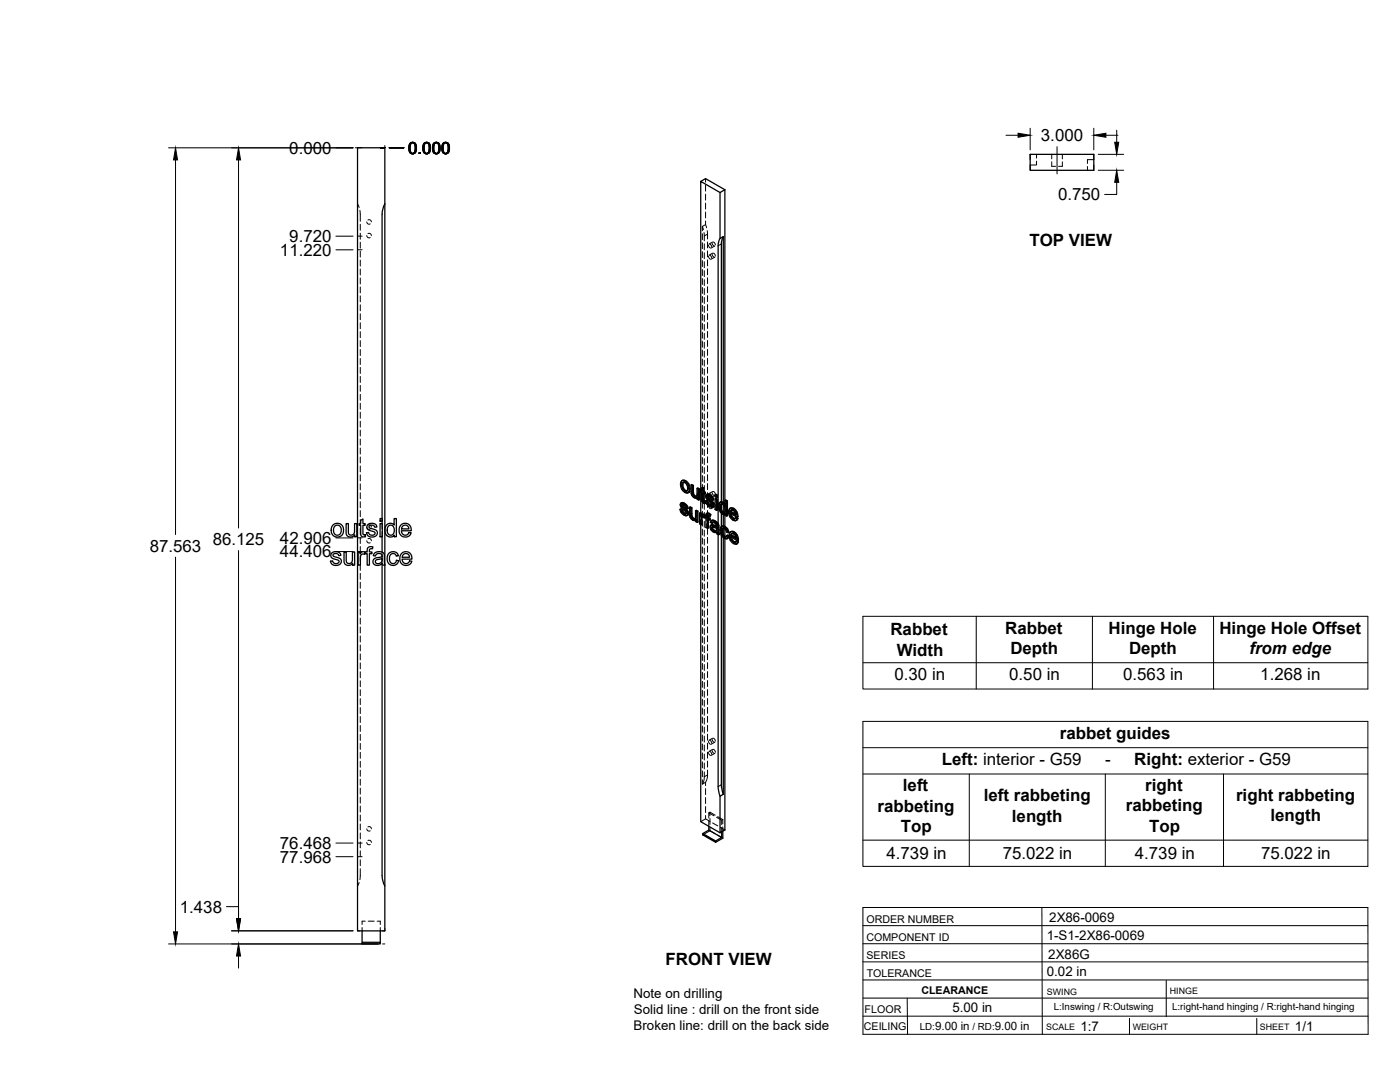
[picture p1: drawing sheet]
<svg xmlns="http://www.w3.org/2000/svg" width="559mm" height="432mm" viewBox="0 0 559 432" stroke-linecap="round" stroke-linejoin="round" font-family="sans-serif">
<!-- layer: Visible -->
<g fill="none" stroke="#000" stroke-width=".51">
<path d="M279.7 72.4l1.9-1.1 7.7 4.4M287.4 76.8l-7.7-4.4v123.1M289.3 75.7l-1.9 1.1v18.4l1.3-.8M289.3 75.7v125.3M411.2 61.6h25.4v6.4h-25.4zM152.5 85.5v121.4M153.6 81.4l-.7 1.7-.4 2.4M287.4 95.1l-.6 1.3-.2 1.7v110.8M287.9 97.3l-.1 103-.5 .2M288.7 94.4v106l-.9-.1-.6 .3-.4 1.7 .9 2.2 .9 .8 .8-.2v.6l.6 .3M288.7 94.4l-.6 1.3-.2 1.6M272.2 191.8l.8-.2 .7 .2z"/>
<path d="M272.2 191.8l-.5 .7-.1 .8 .5 1.9 1.6 1.5h.7l.5-.3M272.3 193.6l.3 1.5M272.6 195.1l.3-.2 .8 .8-.3 .2zM272.8 192.5l-.2 .9M272.9 194.9l-.3-1.5-.3 .1 .2-.8 .5-.2 .9 .6 .5 1.4-.2 1.4h-.8M273.4 192l1 1a1.92 1.92 0 0 1 1 2M273.7 195.7l.5 .2M273.7 191.8l1.2 1.3M274.6 193.3l.5 1.9 .3-.2-.2 1.2M275.1 195.2l-.2 1.2 .3-.2-.6 .5M275.8 193.5l.7 .4 .3-.2v3.2M276.5 193.9v3.1l.3-.1 .3 .6"/>
<path d="M276.5 197.1l.3 .6 .3-.2 .5 .4M276.8 197.7l.4 .4h.9l-.3 .1M276.8 193.7l-.7-.3-.3 .1v2.9l.3 1.1 .8 1a.97 .97 0 0 0 1.4 .1v.6l.5 .4M277.2 198.1l.6 .1M278.2 194.9l.6 .4 .4-.2v4.3l-.4 .2v-4.3M278.3 198.6l-.3 .2M279.2 195.1l-.7-.4-.3 .2v2.6l-.4 .7M279.7 196.3v8.4M280 195.5l-.5 .1v.6l.5 .3v3.3l.8 1h.8l-.1-.7-.6 .1M280 194.8l.9-.2v1.5M280.6 194.8v1.5l.3-.2 .6 .3M280.6 196.3l.6 .3 .3-.2v.6l-.3 .2v-.6"/>
<path d="M280.6 199.8l.7 .2M280.7 200l.8 .1M280.9 194.6l-.9 .2v1.1l-.5-.3M280.9 197v2.6M281.2 197.2l-.6-.4v2.9l.5 .1M281.6 199.9l.6 .2M282.1 197.3l1.3 .1M282.3 198.3l.1 .3 .3-.2 .2 .4M282.4 198.6l.2 .3a1.16 1.16 0 0 1 1.4 .8l.4 .4M282.4 197.2l-.4 .2M282.5 197.4l.6 .2 .3-.2 .7 .6M282.5 199.9l-.6-.2-.3 .2 .4 1.2 .9 .9a1.24 1.24 0 0 0 1.6 .2"/>
<path d="M282.6 198v.1M282.6 198.9l1.5 1.4 .3-.2 .4 .7M282.7 198.4l-.1-.3-.3 .2 .1-.2 1 .3 .5 1 .6 .2M282.8 197.2l-.9 .3-.2 .9 .4 .8 1.9 1.8-.2 .7M283.1 197.6l.7 .6 .3-.2 .5 .7M283.8 198.2l.5 .7 .3-.2 .2 .8-.3 .1-.2-.7M285.4 199.1l.3-.2 .7 .3-.4 .2zM285.4 197.4l.3-.2 .7 .4-.4 .2zM285.4 199.1v4.2l.6 .4M285.4 197.4v.8l.6 .4M286.4 199.2v4.3l-.4 .2v-4.3M286.4 197.6v.8l-.4 .2v-.8"/>
<path d="M289.4 199.7l.6 .3 .3-.1v5.9l-.3 .2v-6M290.3 199.9l-.6-.4-.3 .2v2.1l-.4-.7M133 209.4l1.7-.6 1.4 .5 .9 1.3v2.1l-.8 1.1-1.8 .5-1.5-.7-.7-1.6a2.9 2.9 0 0 1 .8-2.6zM133.5 210.1l.6-.4 .9-.1 .9 .7 .3 1.8-.8 1.3-1.2 .1-.8-.6-.3-1.5zM138.2 209h.8l.1 3.7a1.31 1.31 0 0 0 1.7 .7 1.31 1.31 0 0 0 .7-1.6v-2.8h.9v5.2h-.8v-.8a1.86 1.86 0 0 1-2.2 .9 1.86 1.86 0 0 1-1.2-2.1zM144 207.6l.9-.5v1.9h.9v.6h-.9v3.4l.2 .4h.7l.1 .8h-1.3l-.6-.6v-4h-.7v-.6h.7zM146.7 209.5l.9-.6h1.6a1.47 1.47 0 0 1 1.2 1.4l-.8 .1a1.17 1.17 0 0 0-1.2-.9 1.17 1.17 0 0 0-1.1 .9l.4 .4 2.1 .6a1.6 1.6 0 0 1 .7 2 1.6 1.6 0 0 1-2 .9l-1.5-.3-.7-1.4 .9-.1 .4 .8 .5 .3 1.3-.3a.73 .73 0 0 0 .3-.9 .73 .73 0 0 0-.9-.4l-1.1-.3a1.41 1.41 0 0 1-1-2.2zM151.7 209h.9v5.2h-.9zM151.7 206.9h.9v1.1h-.9zM152.5 208v1M152.5 214.2v6.1M154.2 209.6l1.2-.7a1.86 1.86 0 0 1 1.9 .7v-2.7h.9v7.3h-.8v-.6a2.17 2.17 0 0 1-2.7 .4 2.17 2.17 0 0 1-1.1-2.4z"/>
<path d="M154.9 210.1l.5-.4 .8-.1 1 .8 .2 1.8-.8 1.2-1.2 .1-.7-.9-.1-1.5zM160 209.6a2.46 2.46 0 0 1 2.9-.5 2.46 2.46 0 0 1 1.2 2.7h-3.9l.3 1 .8 .7a1.46 1.46 0 0 0 1.9-1l.9 .1-.5 1-.9 .6-1.5 .1-1.2-.7-.7-1.7 .1-1.1zM160.7 210l.6-.4 1 .1 .6 .5 .3 .9h-2.9zM271.4 203.3l.6 .2M271.9 200.7l1.3 .1M272 203.5l.4-.2 .2 .9-.3 .1zM272.1 201.7l.7 .5M272.2 202l.2 .4a1.49 1.49 0 0 1 1.6 .9l.3 .2M272.2 200.6l-.4 .2M272.3 204.3l.7 .7h.8M272.3 200.8l.6 .2 .3-.2 .8 .6M272.4 203.3l-.7-.2-.3 .2 .5 1.3 .8 .8a1.26 1.26 0 0 0 1.6 .2"/>
<path d="M272.4 202.4l1.5 1.3 .4-.2 .4 .7M272.5 201.4l-.1 .1M272.5 201.8l-.1-.3-.3 .2 .1-.2 1 .3 .5 1 .7 .3M272.6 204.2l.7 .6M272.6 200.6l-.8 .2-.3 .9 .4 .9 1.8 1.7 .2 .5-.3 .3M272.9 201l.7 .6 .4-.2 .5 .7M273 205l.6 .1M273.6 201.6l.5 .7 .4-.2 .2 .8-.3 .2-.3-.8M273.7 205.1h-.1M273.9 203.7l.4 .6 .4-.1 .1 .7M274.3 204.3l.2 .8 .3-.2-.2 .6M274.5 205.1l-.2 .5 .3-.1-.4 .3"/>
<path d="M275.2 202.4l.7 .4 .3-.2v3.2M275.9 202.8v3.1l.3-.1 .3 .6M275.9 206l.3 .6 .3-.2 .4 .4M276.2 206.6l.4 .4h.9M276.2 202.6l-.7-.3-.3 .1v3.1l.3 1.1 .8 .8a.97 .97 0 0 0 1.4 .1M276.6 207l.6 .2M277.5 207l-.3 .2M277.6 203.8l.7 .4 .3-.2v4.3l-.3 .2v-4.3M277.7 207.5v.7l.6 .3M277.7 207.6l-.2 .1M278.6 204l-.7-.4-.3 .2v2.7l-.4 .7M279.2 204.7l.6 .4 .3-.2v.5l.4-.2"/>
<path d="M279.7 209.3v118.6l7.7 4.4M279.8 205.1v.6l.7-.5 .4 .1M280 206.4l.2 2.8-.3 .2v-2.2M280.1 204.9l-.6-.3-.3 .1v4.3l.7 .4M280.2 205.4l.7-.1 .6 .4M280.3 206.1v.1M280.6 205.4l.6 .5M281 206.6l-.8-.5-.2 .3 .3-.2-.1 .8M281.2 206.5l.6 .3v3.7l.6 .4M281.2 206.5v-.4l-.2 .5M281.2 200.3l.1 .7M281.2 206.5l-.2 .1"/>
<path d="M282.2 204.9h.9l.6 .4M282.2 200.1l.3-.2 .3 .8-.3 .2zM282.4 206.6l.7 .4 .3-.2v.6l-.3 .2v-.6M282.5 204.7l-.5 .2M282.5 200.9l.7 .6h.8M282.7 207.3v3.4l-.3 .2v-3.8l.7 .5M282.7 205.7v.7M282.8 205.1l.6 .4 .3-.2-.4 .8 .1-.6M282.8 200.7l.7 .7M283.1 204.9l-.6-.2-.5 .3-.2 1.2-.6-.3 .6-.1M283.2 201.5l.6 .2M283.3 206.1a.45 .45 0 0 0-.5-.5 .45 .45 0 0 0-.4 .6v.4l.3-.2 .7 .4"/>
<path d="M283.9 209.6l.7-.2 1.4 .5M283.9 201.7h-.1M284.1 210.7l.2 .6 .3-.2 .6 .5M284.1 200.3l.4 .6 .3-.1 .2 .7M284.2 210.4l-.1 .3 .3-.2 .2 .6M284.2 209.4l-.5 .2M284.3 211.3l.5 .5h1h-1M284.3 210.3l-.1 .1M284.4 207.8l.8 .3 .3-.2 .8 .6M284.4 210.3l.8 .3a.72 .72 0 0 1 .8 .6 .72 .72 0 0 1-.5 .8M284.4 210.3l-.2 .1M284.4 210.3v.2"/>
<path d="M284.5 200.9l.2 .8 .3-.2-.2 .6M284.5 208.4l-.4 .5 .6-.5 1.1 .9a.48 .48 0 0 1 .1 .8 .48 .48 0 0 1-.7-.2l-.9-.3M284.6 209.4l-1 .3-.2 1 .6 1 1.2 .8a.63 .63 0 0 1 .7 0 .63 .63 0 0 1 .3 .5l.6 .4M284.7 201.7l-.2 .5 .3-.1-.5 .3M284.7 207.6l-.8 .2M285.2 208.1l.8 .6 .3-.2 .4 .5M285.5 207.9l-.8-.3-.9 .3-.3 .5 .6 .5M286 208.7l.4 .5 .3-.2 .2 .7M286.4 209.2l.2 .6 .3-.1 .1 2.9M286.6 209.8l.1 2.9 .3-.1 .1 .6-.3 .2-.1-.6M286.6 213.3v100.6l.8 3.8M287.4 202.4l.3 1.4"/>
<path d="M287.5 200.4h1.2l.6 .6M287.7 201.3h.7l.7 .8 .3 1.1-.2 1.4M287.7 201.3l-.3 1.1 .4-.2 .3 1.4M287.7 203.8l.4-.2 .7 .8-.5 .1zM287.8 201.2l-.1 .1M287.9 204.8v5.4l.6-.3M287.9 201.3v1.9M287.9 213.6v99.6M288 201.2l-.2 1M288.1 212l.3 1.4 .3-.2 .7 .8M288.2 210.1l.9 .2 .3-.2 1 1M288.4 213.4l.7 .8h.8"/>
<path d="M288.4 200.6l.6 .5h.4M288.4 204.6h.8M288.6 210.8l-.2 1M288.7 210.8v2.4l-.3-1.4-.3 .2 .4-1.2 .9 .4 .6 1.1 .6 .3M288.7 201.5v2.8M288.7 205.3v4.6M288.7 214.5v102.5M288.8 204.4l.4 .1M289.1 210.3l.9 .8a.88 .88 0 0 1 .7 .5 .88 .88 0 0 1-.1 1l-.5-1.3M289.3 214.9v116.3l-1.9 1.1v-14.6M289.3 202.6v1.7M289.3 205.2v4.9"/>
<path d="M289.3 211.1v2.9M289.4 210.1l-.9-.2-.7 .4-.3 .7v1.3l.9 2 1 .7h.7M289.4 205.1l-.2 .2M290 213.7l.7 .4M290.7 214.1l.3-.1-.2 .5-.7 .5zM291 214l-.6-.5-.7 .8-.6-.1M291.3 202.9h.9a1.88 1.88 0 0 1 1.9 1.3M291.5 212.3h.9a1.88 1.88 0 0 1 1.9 1.2M291.5 204.3l2.1 1.2-.5-1.4-.9-.6-.6 .3-.1 .5 .3-.2 1.7 1M291.7 213.6l2.1 1.2-.6-1.4-.8-.5h-.4l-.3 .7 .3-.1 1.7 .9M291.8 206.1l.8 .9 .8-.1M291.8 205.1l.3 .9"/>
<path d="M292 203.5l-.2 .6M292 214.4l.3 .9M292 215.5l.8 .8h.8M292.2 212.9l-.2 .6M292.5 203.1l1 .9a1.94 1.94 0 0 1 1.1 2.1M292.6 207l.6 .1M292.7 212.4l1.1 1a1.96 1.96 0 0 1 .9 2M292.8 216.3l.5 .2M292.9 202.9l-.9-.3-1 .6-.2 1.1 .2 1.4 .7 1.1 1.2 .9 .7 .1 .9-.9M293.1 212.2l-1-.2-.9 .7-.2 1.3 .3 1.2 .7 1.1 1.2 .8h.7l.8-.8M293.3 207l-.1 .1M293.5 216.4l-.2 .1"/>
<path d="M293.6 206.7l.6 .4M293.8 204.3l.4 1.9 .4-.1-.4 .1M293.8 216l.6 .5M293.9 213.7l.5 1.9 .3-.2-.3 .2M294.2 206.4l-2.8-1.5 .4 1.2 .3-.1 .8 .8M294.4 215.8l-2.8-1.6 .4 1.3 .3-.2 .8 .9M294.5 206.9l-.7 .8M294.5 206.9l-.6-.4-.7 .6M294.7 216.3l-.7 .8M294.7 216.3l-.6-.5-.8 .7M132.4 220.7l1.2-.5h1.1a1.53 1.53 0 0 1 1.4 1.4l-.9 .1a1.17 1.17 0 0 0-1.1-.9 1.17 1.17 0 0 0-1.2 .9l3.1 1.5a1.85 1.85 0 0 1-.4 2.1 1.85 1.85 0 0 1-2.2 .3l-1.1-.6-.4-1 .9-.2 .3 .8 .7 .3 1.2-.2a.81 .81 0 0 0 .2-1.1 .81 .81 0 0 0-1-.3l-1.2-.4a1.35 1.35 0 0 1-.6-2.2zM137.3 220.3h.9v2.9a1.31 1.31 0 0 0 1.3 1.7 1.31 1.31 0 0 0 1.2-1.8v-2.8h.9v5.2h-.8v-.7a1.86 1.86 0 0 1-2.3 .8 1.86 1.86 0 0 1-1.2-2.1z"/>
<path d="M143 220.3h.7v.8a1.26 1.26 0 0 1 2.1-.7l.8-.1v-1.2a1.56 1.56 0 0 1 2.2-.9l-.1 .8a.81 .81 0 0 0-.9 0 .81 .81 0 0 0-.4 .8v.5h1.1v.7h-1.1v4.5h-.8v-4.5h-.8v-.4l-.3 .7-.8-.2-.7 .5-.2 3.9h-.8zM149.5 220.8l.7-.5 1.2-.1 1.7 .5 .6 4.8h-.9l-.2-.6-1 .6-1.5 .1-.8-.4-.4-.7a1.74 1.74 0 0 1 2-2l.6-.1a.8 .8 0 0 0 1-.8 .8 .8 0 0 0-1.1-.7l-1.1 .2-.4 .8-.9-.1zM149.9 223.7l2.6-.8v.3a1.44 1.44 0 0 1-1 1.6 1.44 1.44 0 0 1-1.7-.7zM152.5 221.8v.4M152.5 222.9v.5M152.5 224.9v124.6M153.6 225.3v-166.3h-10.9v312.5h10.9v-146M155.2 220.9l1.2-.7 1.4 .1 .8 .6 .4 .9-.8 .2a1.44 1.44 0 0 0-1.9-1 1.44 1.44 0 0 0-.9 1.9l.4 1.4 .7 .6 1.1-.2 .6-1.1 .9 .1-.5 1.2a2.49 2.49 0 0 1-3.2 .2 2.49 2.49 0 0 1-.8-3.1zM160.3 220.9a2.46 2.46 0 0 1 2.9-.5 2.46 2.46 0 0 1 1.2 2.7h-3.9l.2 1 .8 .7a1.42 1.42 0 0 0 2-1l.9 .2-.5 .9-.9 .6-1.6 .1-1.1-.7-.6-.9-.1-1.1 .1-.9zM161 221.3l.6-.4 1 .1 .6 .4 .3 1h-3zM287.9 313.2l.8 3.8M288.7 317l-1.3 .7"/>
<path d="M282.9 329.8v1.5l-2.4 1.4v.5l5.1 2.9v-.5l-5.1-2.9M282.9 331.3l5.2 2.9-2.5 1.4M288.1 332v2.2M288.5 331.7v2.8l-2.9 1.6M152.5 349.5l.2 1.8 .9 2.3M144.5 371.5v5.2h7.3v-.7h-7.3M151.8 371.5v4.5"/>
</g>
<!-- layer: Hidden -->
<g fill="none" stroke="#000" stroke-width=".4">
<path d="M281.6 71.3v1.4M281.6 73.9v2.4M281.6 77.5v2.4M413.7 64.3v1.5h-2.5M413.7 61.6v1.5M419.8 64.6v1.8h1.5M419.8 61.6v1.8M424 64.6v1.8h-1.5M424 61.6v1.8M434 66.4v1.6M436.6 63.7h-2.6v1.5M142.7 81.4l.6 1.4"/>
<path d="M143.7 83.9l.1 4.4M143.8 89.5v2.4M143.8 93.1v2.4M143.8 96.6v2.4M146.4 94l.5 .8h.9M146.4 88.6l.5 .7h.9M146.9 93.2l.9 .1 .4 .7M146.9 87.8l.8-.1 .5 .9M280.4 90.4l.4 1.3M280.4 90.4v1.7M280.4 93.3v2.4M280.4 96.9v2.3"/>
<path d="M281 92.8l.1 3.3M281.1 97.3v2.4M281.6 88.2v1.4l.4 1.3M281.6 89.6l-1.2 .8M281.6 81v2.4M281.6 84.6v2.4M282.3 92.1l.1 3.3M282.4 96.6v2.3M282.8 97.8l.2 .7 .6 .5M283.3 97.4l.6 .6 .2 .6M284.2 97l.3 .7 .6 .5M284.4 96.6l-1.4 .8"/>
<path d="M284.7 96.6l.6 .4 .2 .7M285.3 98.1l-1.4 .9M143.8 100.2v2.4M143.8 103.8v2.4M143.8 107.4v2.3M143.8 110.9v2.4M143.8 114.5v2.4M143.8 118.1v2.4M280.4 100.4v2.4M280.4 104v2.4M280.4 107.6v2.4M280.4 111.1v2.4"/>
<path d="M280.4 114.7v2.4M280.4 118.3v2.4M281.1 100.9v2.4M281.1 104.4v2.4M281.1 108v2.4M281.1 111.6v2.4M281.1 115.2v2.3M281.1 118.7v2.4M282.4 100.1v2.4M282.4 103.7v2.4M282.4 107.3v2.4M282.4 110.8v2.4"/>
<path d="M282.4 114.4v2.4M282.4 118v2.4M282.8 102.3l.2 .7 .6 .5M283.3 101.8l.6 .6 .2 .6M284.2 101.5l.3 .6 .6 .5M284.4 101l-1.4 .9M284.7 101l.6 .4 .2 .8M285.3 102.6l-1.4 .8M143.8 121.6v2.4M143.8 125.2v2.4M143.8 128.8v2.4M143.8 132.4v2.3"/>
<path d="M143.8 135.9v2.4M143.8 139.5v2.4M280.4 121.9v2.3M280.4 125.4v2.4M280.4 129v2.4M280.4 132.6v2.4M280.4 136.1v2.4M280.4 139.7v2.4M281.1 122.3v2.4M281.1 125.9v2.3M281.1 129.5v2.3M281.1 133v2.4"/>
<path d="M281.1 136.6v2.4M282.4 121.6v2.4M282.4 125.1v2.4M282.4 128.7v2.4M282.4 132.3v2.4M282.4 135.8v2.4M282.4 139.4v2.4M143.8 143.1v2.4M143.8 146.6v2.4M143.8 150.2v2.4M143.8 153.8v2.4M143.8 157.4v2.3"/>
<path d="M280.4 143.3v2.4M280.4 146.9v2.3M280.4 150.4v2.4M280.4 154v2.4M280.4 157.6v2.4M281.1 140.2v2.3M281.1 143.7v2.4M281.1 147.3v2.4M281.1 150.9v2.4M281.1 154.5v2.3M281.1 158v2.4M282.4 143v2.4"/>
<path d="M282.4 146.6v2.3M282.4 150.1v2.4M282.4 153.7v2.4M282.4 157.3v2.4M143.8 160.9v2.4M143.8 164.5v2.4M143.8 168.1v2.4M143.8 171.7v2.3M143.8 175.2v2.4M143.8 178.8v2.4M280.4 161.2v2.3M280.4 164.7v2.4"/>
<path d="M280.4 168.3v2.4M280.4 171.9v2.3M280.4 175.5v2.3M280.4 179v2.4M281.1 161.6v2.4M281.1 165.2v2.4M281.1 168.7v2.4M281.1 172.3v2.4M281.1 175.9v2.4M281.1 179.5v2.3M282.4 160.9v2.3M282.4 164.4v2.4"/>
<path d="M282.4 168v2.4M282.4 171.6v2.3M282.4 175.2v2.3M282.4 178.7v2.4M143.8 182.4v2.3M143.8 185.9v2.4M143.8 189.5v2.4M143.8 193.1v2.4M143.8 196.7v2.3M271.9 193.1l.5 1.9-.3 .2M272.4 195l1.3 1.3-.3 .2M272.5 191.6l-.9 1.7"/>
<path d="M272.8 192.5l-.2 .1M272.9 192.4h.8l-.3 .2M273.7 192.4l.8 .9-.3 .2M273.7 196.3l.9 .3-.3 .2M274.5 195.8l-.3 .1M274.5 193.3l.3 1.4-.4 .2M274.8 194.7l-.1 .8-.5 .4M274.9 196.5l-.3 .1M276.1 193.4l.1 3.3-.3 .2M276.2 196.7l.2 .7-.3 .1M276.4 197.4l.4 .6-.3 .2M276.8 198l.6 .5-.3 .1"/>
<path d="M277.4 198.5l.8 .2 .4-.3-.3 .2M278.1 198.1h.1M278.3 198l-.4 .2M278.4 198.6h-.1M278.4 197.8l-.3 .3M278.5 194.7v2.8l-.4 .5M278.6 198.4v.7l-.3 .1M278.6 199.1l.6 .3M279.7 195.5v.8M279.8 196l.5 .3-.3 .2M279.8 195.5v.5l-.3 .2M280 195.5l.3 .2"/>
<path d="M280.3 196.3l.1 3.4-.4 .2M280.3 194.6v1.1l-.3 .2M280.4 199.7l.2 .5-.3 .1M280.4 182.6v2.4M280.4 186.2v2.3M280.4 189.7v2.4M280.4 193.3v2.4M280.4 196.9v2.4M280.6 196.8l.3-.2v.4M280.9 196.6l.6 .4M281.1 183v2.4M281.1 186.6v2.4"/>
<path d="M281.1 190.2v2.4M281.1 193.7v2.4M281.1 197.3v2.4M281.9 199.7l.5 1.3-.3 .2M282 197.8l.2 .7-.4 .2M282.1 197.4l-.4 .6M282.2 198.5l.4 .7-.4 .1M282.3 197.2l-.5 .4M282.4 182.3v2.4M282.4 185.9v2.3M282.4 189.4v2.4M282.4 193v2.4"/>
<path d="M282.4 196.6v2.4M282.5 198l.3-.2-.2 .2M282.6 199.2l1.6 1.5-.4 .2M282.7 197.9l-.3 .2M282.8 197.4l.2 .7 .6 .5M282.8 197.8l.6 .2-.3 .2M283.3 197l.6 .5 .2 .6M283.4 198l.6 .5-.3 .2M284 198.5l.2 .7-.3 .2M284.2 199.2l.6 .3M284.2 196.6l.3 .7 .6 .4M284.4 196.2l-1.4 .8"/>
<path d="M284.7 196.1l.6 .4 .2 .8M285.3 197.7l-1.4 .8M285.7 197.2v.9l-.3 .1M285.7 198.9v1.5M285.7 198.1l.7 .3M289.7 199.5v2.1l-.3 .2M143.8 200.2v2.4M143.8 203.8v2.4M143.8 207.4v2.4M143.8 210.9v2.4M143.8 214.5v2.4M143.8 218.1v2.4"/>
<path d="M146.4 215.8l.5 .8h.9M146.4 210.4l.5 .7h.9M146.9 215h.8l.5 .8M146.9 209.6l.8-.1 .5 .9M152.5 206.9v1.1M152.5 209v2M152.5 212.2v2M271.7 203.1l.5 1.3-.3 .2M271.8 201.3l.2 .6-.3 .2M271.9 200.8l-.4 .6M272 201.9l.4 .7-.3 .2M272.1 200.6l-.5 .4"/>
<path d="M272.2 204.4l1.1 1-.3 .1M272.3 201.4l.3-.1-.1 .1M272.4 202.6l1.6 1.5-.3 .2M272.6 201.3l-.4 .2M272.6 201.3l.6 .1-.3 .2M273.2 201.4l.6 .6-.3 .1M273.3 205.4l.8 .3-.3 .1M273.8 202l.3 .6-.4 .2M274 204.9l-.2 .1M274 204.1l.2 .5-.3 .2M274 204.9l-.3 .2 .3-.2M274.1 202.6l.6 .3"/>
<path d="M274.2 204.6l-.2 .3M274.5 205.6l-.4 .1M275.5 202.3l.1 3.3-.3 .2M275.6 205.6l.2 .7-.3 .2M275.8 206.3l.4 .6-.3 .2M276.2 206.9l.6 .5-.3 .2M276.8 207.4l.7 .2 .5-.3-.2 .2M277.5 207h.1M277.7 206.9l-.4 .2M277.8 206.7l-.3 .3M277.9 203.6v2.8l-.4 .5M278 207.3v.7l-.3 .2"/>
<path d="M278 208l.6 .3M279.5 207.3v1.6l-.3 .1M279.5 208.9l.7 .3M279.5 204.6v1.5M279.7 204.7v1.7M279.7 207.6v1.7M280.1 206.1l.8-.1-.3 .2M280.1 205.4v.1M280.2 206.1l.3-.2-.2 .2M280.4 200.4v2.4M280.4 204v2.4M280.4 207.6v2.4"/>
<path d="M280.4 211.2v2.4M280.4 214.7v2.4M280.4 218.3v2.4M280.4 205.2l-.6 .5M280.6 200.2l.6 .4-.4 .2M280.9 206l.4 .4M281.1 200.9v2.4M281.1 204.5v2.3M281.1 208v2.4M281.1 211.6v2.4M281.1 215.2v2.4M281.1 218.8v2.3"/>
<path d="M281.2 200.6l.4 .2M281.2 206.1l.3-.1-.2 .4M281.5 205.7v.1M281.5 206.3l.6 .3-.3 .2M281.5 206l-.2 .4M281.5 205.7l-.3 .3M281.8 205.8l.3 .2M282.1 209.1v1.2l-.3 .2M282.1 210.3l.6 .4M282.1 206.6v1.3M282.2 205l-.1 1-.3 .2M282.3 204.7l-.5 .4"/>
<path d="M282.4 201l1.1 1-.3 .1M282.4 207.1l.3-.2v.4M282.4 200.2v2.3M282.4 203.7v2.4M282.4 207.3v2.4M282.4 210.9v2.4M282.4 214.4v2.4M282.4 218v2.4M282.5 205.7l.4-.2-.2 .2M282.7 206.9l.7 .5M282.8 201.8l.2 .7 .6 .5M282.9 205.5l.4 .1-.4 .2"/>
<path d="M283.3 201.4l.6 .6 .2 .6M283.3 205.6l.3 .3M283.5 202l.8 .2-.3 .2M283.7 210.1l.4 1.1-.4 .2M283.8 209.6l-.4 .7M283.8 208.3l.7 .4M284 209.5l-.5 .3M284.1 211.2l.9 .9-.3 .2M284.1 201.5h-.1M284.1 207.7l-.6 .7M284.2 200.7l.1 .5-.3 .2M284.2 201.5l-.3 .2 .2-.2"/>
<path d="M284.2 207.6l-.4 .3M284.2 201l.3 .7 .6 .5M284.3 201.2l-.2 .3M284.4 208.4l.4-.1-.3 .1M284.4 200.6l-1.4 .8M284.5 210.2l.2-.1zM284.5 210.2l-.2 .1M284.6 210.1l-.4 .2M284.6 202.2h-.3M284.7 200.6l.6 .4 .2 .8M284.7 210.1l1.6 .5-.3 .2M284.8 208.3l.6 .1-.3 .2"/>
<path d="M285 212.1l.7 .2-.3 .2M285.3 202.2l-1.4 .8M285.4 208.4l.7 .7-.3 .2M285.7 212.3h.7l-.4 .1M285.7 201.6v1.6l-.3 .1M285.7 203.2l.7 .3M286 209.9l.3 .1M286 211.7l-.3 .2M286.1 209.1l.2 .7-.3 .2M286.2 211.5l-.4 .3M286.3 210.6l-.1 .9-.3 .2M286.3 209.8l-.3 .4"/>
<path d="M286.4 212.3l.1 .6-.3 .1M286.5 212.9l.6 .3M286.6 208.9v1.6M286.6 211.7v1.6M287.1 201.8l.2 1.3-.3 .2M287.3 200.7l-.2 1.1-.3 .2M287.3 203.1l.6 1.1-.3 .2M287.6 200.4l-.6 .5M287.7 211.4l.5 2-.3 .2M287.9 204.2l.8 .8-.3 .1M287.9 210.3l-.2 1.1-.3 .2M287.9 200.3v1"/>
<path d="M287.9 203.2v1.6M287.9 210.2v3.4M288 201.1h.7l-.3 .2M288 201.1l-.2 .1M288 201.1v.1M288.1 201.1l-.3 .1M288.2 213.4l1.2 1.3-.3 .1M288.2 210l-.6 .5M288.6 210.8l-.2 .1M288.7 210.7l.8 .1-.4 .1M288.7 200.5v1M288.7 204.3v1"/>
<path d="M288.7 209.9v.9M288.7 213.2v1.3M288.7 205l.7 .1 .4-.2-.4 .2M288.7 201.1l.8 .8-.4 .2M289.3 201v1.6M289.3 204.3v.9M289.3 210.1v1M289.3 214v.9M289.4 201.1l.3 .5M289.4 214.7l1.1 .1M289.5 210.8l.5 .5-.3 .2M289.5 201.9l.3 1.5-.4 .2"/>
<path d="M289.5 205.1h-.1M289.8 203.4l-.2 .8-.4 .3 .3-.1M289.8 204.9v.6l-.4 .2M289.8 205.5l.5 .3M290 211.3l.3 .8-.3 .2M290 214.1l-.1 .1M290.3 212.1l.6 .3M290.4 213.5l-.7 .8M291.1 204.1l.5 1.9-.3 .2M291.3 213.5l.5 1.9-.3 .2M291.4 204.9l.4-.2v.4M291.6 206l1.3 1.4-.3 .2"/>
<path d="M291.6 202.7l-.8 1.6M291.6 214.2l.4-.2v.4M291.8 204.7l2.7 1.6M291.8 215.4l1.3 1.3-.3 .2M291.8 212.1l-.8 1.6M292 214l2.7 1.6M292 203.5l-.2 .1M292.1 203.4l.8 .1-.4 .1M292.2 212.9h-.2M292.3 212.7l.8 .1-.4 .2M292.9 203.5l.7 .8-.3 .2M292.9 207.4l1.1 .2-.4 .2"/>
<path d="M293.1 212.8l.7 .9-.3 .2M293.1 216.7l1.1 .3-.4 .2M293.4 206.9h.1M293.5 205.1l.4 .2M293.6 206.9l-.3 .1 .2-.1M293.6 216.3h.1M293.6 204.3l.3 1-.3 .2M293.7 214.4l.4 .3M293.8 216.2l-.3 .2 .2-.1M293.8 213.7l.3 1-.3 .1M293.9 206.5l-.4 .4M294.1 215.8l-.4 .5"/>
<path d="M294.1 207.5l-.1 .1M294.3 216.9l-.1 .1M143.8 221.7v2.3M143.8 225.2v2.4M143.8 228.8v2.4M143.8 232.4v2.4M143.8 235.9v2.4M143.8 239.5v2.4M152.5 220.3v1.5M152.5 222.2v.7M152.5 223.4v1.5M153.6 225.3v.2"/>
<path d="M280.4 221.9v2.4M280.4 225.4v2.4M280.4 229v2.4M280.4 232.6v2.4M280.4 236.2v2.3M280.4 239.7v2.4M281.1 222.3v2.4M281.1 225.9v2.4M281.1 229.5v2.3M281.1 233v2.4M281.1 236.6v2.4M282.4 221.6v2.4"/>
<path d="M282.4 225.1v2.4M282.4 228.7v2.4M282.4 232.3v2.4M282.4 235.9v2.4M282.4 239.4v2.4M143.8 243.1v2.4M143.8 246.7v2.3M143.8 250.2v2.4M143.8 253.8v2.4M143.8 257.4v2.4M280.4 243.3v2.4M280.4 246.9v2.4"/>
<path d="M280.4 250.5v2.3M280.4 254v2.4M280.4 257.6v2.4M281.1 240.2v2.4M281.1 243.8v2.3M281.1 247.3v2.4M281.1 250.9v2.4M281.1 254.5v2.4M281.1 258v2.4M282.4 243v2.4M282.4 246.6v2.4M282.4 250.2v2.3"/>
<path d="M282.4 253.7v2.4M282.4 257.3v2.4M143.8 261v2.3M143.8 264.5v2.4M143.8 268.1v2.4M143.8 271.7v2.3M143.8 275.3v2.3M143.8 278.8v2.4M280.4 261.2v2.3M280.4 264.8v2.3M280.4 268.3v2.4M280.4 271.9v2.4"/>
<path d="M280.4 275.5v2.3M280.4 279v2.4M281.1 261.6v2.4M281.1 265.2v2.4M281.1 268.8v2.3M281.1 272.3v2.4M281.1 275.9v2.4M281.1 279.5v2.4M282.4 260.9v2.3M282.4 264.5v2.3M282.4 268v2.4M282.4 271.6v2.4"/>
<path d="M282.4 275.2v2.3M282.4 278.7v2.4M143.8 282.4v2.4M143.8 286v2.3M143.8 289.5v2.4M143.8 293.1v2.4M143.8 296.7v2.4M280.4 282.6v2.4M280.4 286.2v2.4M280.4 289.8v2.3M280.4 293.3v2.4M280.4 296.9v2.4"/>
<path d="M281.1 283v2.4M281.1 286.6v2.4M281.1 290.2v2.4M281.1 293.8v2.3M281.1 297.3v2.4M282.4 282.3v2.4M282.4 285.9v2.4M282.4 289.5v2.3M282.4 293v2.4M282.4 296.6v2.4M282.8 295.8l.2 .7 .6 .5M283.3 295.4l.6 .6 .2 .6"/>
<path d="M283.3 299.8l.6 .6 .2 .6M284.2 295l.3 .7 .6 .5M284.2 299.5l.3 .7 .6 .5M284.4 294.6l-1.4 .8M284.4 299l-1.4 .9M284.7 294.6l.6 .4 .2 .8M284.7 299l.6 .4 .2 .8M285.3 296.2l-1.4 .8M143.8 300.2v2.4M143.8 303.8v2.4M143.8 307.4v2.4M143.8 311v2.4"/>
<path d="M143.8 314.5v2.4M143.8 318.1v2.4M280.4 311.2v1.7l1.2-.7M280.4 300.5v2.4M280.4 304v2.4M280.4 307.6v2.4M281.1 308.1l-.1 3-.6 1.8M281.1 300.9v2.4M281.1 304.5v2.4M281.6 312.2v1.3M281.6 314.7v2.4M281.6 318.3v2.4"/>
<path d="M282.4 307.3l-.1 3.1-.7 1.8M282.4 300.2v2.4M282.4 303.7v2.4M282.8 300.3l.2 .7 .6 .5M285.3 300.6l-1.4 .9M143.8 321.7v2.4M143.8 325.2v2.4M143.8 328.8v2.4M143.8 332.4v2.4M143.8 336v2.3M143.8 339.5v2.4M146.4 330.8l.5 .8h.9"/>
<path d="M146.4 336.2l.5 .8h.9M146.9 330l.8-.1 .5 .9M146.9 335.4h.8l.5 .8M281.6 325.4v1.4l1.8 1M281.6 321.9v2.4M281.6 326.8l-1.9 1.1M282.9 327.7v2.1M282.9 324.4l2.1 1.2M283.4 325.5v-1.4l-.5 .3v2.1M283.4 331.5l-2.9 1.7M283.4 326.6v2.4M283.4 330.2v1.3"/>
<path d="M283.4 324.1l2 1.2M283.4 331.5l2 1.2M284.4 328.4l2.1 1.2M286 326.2l2.1 1.1 .4-.2M286.4 325.9l2.1 1.2M286.4 333.3l2.1 1.2M287.5 330.2l1.8 1M288.1 327.3v1.8M288.1 330.2v1.8M288.5 327.1v1.7M288.5 330v1.7M143.3 352.2l-.6 1.4"/>
<path d="M143.8 346.7l-.1 4.3M143.8 343.1v2.4M144.5 370.2v1.3M145.8 367.6h-1.3v1.4M147 367.6h2.4M150.5 367.6h1.3v1.4M151.8 370.2v1.3"/>
</g>
<!-- layer: Reference -->
<g fill="none" stroke="#000" stroke-width=".4">
<path d="M141.8 59h.9v.9M142.7 59h1.8M151.8 59h1.8M153.6 58.1v.9h-.9M411.2 61.6v2.1M411.2 65.8v2.2M436.6 61.6v2.1M436.6 65.8v2.2M142.7 99.7h1.8M142.7 94.2h1.8M142.7 214.7h1.8M142.7 220.1h1.8"/>
<path d="M142.7 336.4h1.8M142.7 341.9h1.8M142.7 370.6v.9h.9M152.7 376.7h.9M153.6 370.6v.9h-.9"/>
</g>
<!-- layer: Visible Narrow -->
<path d="M287.9 97.3l-1.3 .8M276.8 196.1l-.3 .2M280.9 199.2l-.3 .1M283.5 199.3l-.3 .2M273.3 202.7l-.3 .2M276.2 205l-.3 .2M282.7 206l-.3 .2M285.2 209.6l-.3 .2M287 210.4l-.4 .1M287 211.3l-.4 .2M287.9 313.2l-1.3 .7" fill="none" stroke="#000" stroke-width=".4"/>
<!-- layer: Hidden Narrow -->
<path d="M282.4 93.4l-1.3 .8M276.1 196l-.3 .2M278.5 197l-.3 .2M280.3 198.8l-.3 .1M273.3 203.5l-.3 .1M275.5 204.9l-.3 .2M277.9 205.9l-.3 .2M282.1 205.6l-.3 .2M283.5 200.1l-.3 .1M285.3 210.3l-.3 .2M286.3 210.9l-.3 .2M282.4 309.3l-1.3 .7" fill="none" stroke="#000" stroke-width=".4"/>
<!-- layer: Titleblock -->
<path d="M344.4 362.2h201.6l.1 50.6h-201.7zM344.4 376.6h201.6M344.4 369.4h201.6M415.9 362.2l.1 50.6M344.4 383.9h201.6M344.4 398.3h201.6M344.4 391.1h201.6M362.1 398.3l.1 14.4M465.5 391.3v14.4M344.4 405.5h201.7M450.8 406.4v6.4M501.6 406.4v6.4" fill="none" stroke="#000" stroke-width=".4"/>
<!-- layer: Custom Tables -->
<path d="M344.4 246h201.6v29h-201.6zM389.7 246v29M436 246v29M484.4 246v29M344.4 264.5h201.6M344.4 287.9h201.6v57.9h-201.6zM344.4 298.4h201.6M344.4 308.9h201.6M386.9 308.9v36.9M441.2 308.9v36.9M488.4 308.9v36.9M344.4 335.3h201.6" fill="none" stroke="#000" stroke-width=".4"/>
<!-- layer: FD_Dimensions -->
<g fill="none" stroke="#000" stroke-width=".4">
<path d="M67.3 59h73.6M155.4 59h5.8M401.5 54h4.9M411.2 51.2v8.6M436.6 51.2v8.6M441.4 54h4.8M445.7 51.9v4.9M70.1 63.8v149.5M95.2 63.8v146.9M438.4 61.6h10.1M438.4 67.9h10.1M445.7 72.8v4.8h-4.8"/>
<path d="M134.1 99.7h6.8M134.1 94.3h6.8M95.2 219.7v146.9M134.1 214.7h6.8M70.1 222.3v149.6M134.1 220.1h6.8M134.1 336.4h6.8M134.1 341.9h6.8M67.3 376.7h83.6M90.4 361.8h4.8M92.4 371.5h48.5M95.2 381.5v4.9"/>
</g>
<path d="M406.4 53.2l4.8 .8-4.8 .8zM436.6 54l4.8-.8v1.6zM444.9 56.8h1.6l-.8 4.8zM70.1 59l.8 4.8h-1.6zM95.2 59l.8 4.8h-1.6zM445.7 67.9l.8 4.9h-1.6zM69.3 371.9h1.6l-.8 4.8zM94.4 366.6h1.6l-.8 4.9zM95.2 376.7l.8 4.8h-1.6z" fill="#000" stroke="#000" stroke-width=".4"/>
<!-- layer: Smart Centers -->
<path d="M421.9 58.5v10.9" fill="none" stroke="#000" stroke-width=".4"/>
<g font-size="6.7">
<text x="415.5" y="56.3">3.000</text>
<text x="115.5" y="61.4">0.000</text>
<text x="162.9" y="61.4">0.000</text>
<text x="422.3" y="80">0.750</text>
<text x="115.5" y="96.6">9.720</text>
<text x="410.9" y="98.2">TOP VIEW</text>
<text x="111.7" y="102.1">11.220</text>
<text x="59.8" y="220.2">87.563</text>
<text x="84.9" y="217.6">86.125</text>
<text x="111.7" y="217">42.906</text>
<text x="111.7" y="222.5">44.406</text>
<text x="355.4" y="253.6">Rabbet</text>
<text x="401.2" y="252.9">Rabbet</text>
<text x="442.5" y="252.9">Hinge Hole</text>
<text x="486.7" y="252.9">Hinge Hole Offset</text>
<text x="357.9" y="261.6">Width</text>
<text x="403.3" y="261">Depth</text>
<text x="450.6" y="261">Depth</text>
<text x="498.7" y="261">from edge</text>
<text x="357" y="271.4">0.30 in</text>
<text x="402.8" y="271.4">0.50 in</text>
<text x="448.3" y="271.4">0.563 in</text>
<text x="503" y="271.4">1.268 in</text>
<text x="423" y="294.8">rabbet guides</text>
<text x="375.9" y="305.4">Left: interior - G59</text>
<text x="441.1" y="305.4">-</text>
<text x="452.7" y="305.4">Right: exterior - G59</text>
<text x="360.4" y="315.8">left</text>
<text x="457.1" y="315.8">right</text>
<text x="350.3" y="323.9">rabbeting</text>
<text x="392.7" y="319.8">left rabbeting</text>
<text x="449.4" y="323.8">rabbeting</text>
<text x="493.4" y="319.8">right rabbeting</text>
<text x="403.9" y="327.9">length</text>
<text x="507" y="327.8">length</text>
<text x="359.5" y="331.9">Top</text>
<text x="458.6" y="331.9">Top</text>
<text x="111.7" y="338.8">76.468</text>
<text x="111.7" y="344.3">77.968</text>
<text x="353.8" y="342.9">4.739 in</text>
<text x="400.2" y="342.9">75.022 in</text>
<text x="453" y="342.9">4.739 in</text>
<text x="503.4" y="342.9">75.022 in</text>
<text x="71.8" y="364.2">1.438</text>
<text x="265.7" y="385.2">FRONT VIEW</text>
</g>
<g font-size="5.3">
<text x="418.8" y="368">2X86-0069</text>
<text x="417.8" y="375.1">1-S1-2X86-0069</text>
<text x="418.4" y="382.6">2X86G</text>
<text x="417.8" y="389.5">0.02 in</text>
<text x="252.9" y="398.4">Note on drilling</text>
<text x="253" y="404.9">Solid line : drill on the front side</text>
<text x="380.1" y="404">5.00 in</text>
<text x="252.9" y="411.2">Broken line: drill on the back side</text>
<text x="431.3" y="411.5">1:7</text>
<text x="516.9" y="411.5">1/1</text>
</g>
<g font-size="4.6">
<text x="373.2" y="411.2">9.00 in</text>
<text x="397" y="411.2">9.00 in</text>
</g>
<g font-size="4.3">
<text x="345.8" y="368.4">ORDER NUMBER</text>
<text x="345.8" y="375.5">COMPONENT ID</text>
<text x="345.8" y="382.7">SERIES</text>
<text x="345.9" y="389.9">TOLERANCE</text>
<text x="367.7" y="396.7">CLEARANCE</text>
<text x="345.1" y="404.3">FLOOR</text>
<text x="344.8" y="411.1">CEILING</text>
</g>
<g font-size="3.9">
<text x="420.6" y="403.1">L:Inswing / R:Outswing</text>
<text x="467.8" y="403.1">L:right-hand hinging / R:right-hand hinging</text>
<text x="367.1" y="411.2">LD:</text>
<text x="388.2" y="411.2">/ RD:</text>
</g>
<g font-size="3.5">
<text x="417.9" y="397">SWING</text>
<text x="466.9" y="396.9">HINGE</text>
<text x="417.5" y="410.9">SCALE</text>
<text x="452.1" y="410.9">WEIGHT</text>
<text x="502.9" y="410.9">SHEET</text>
</g>
</svg>
